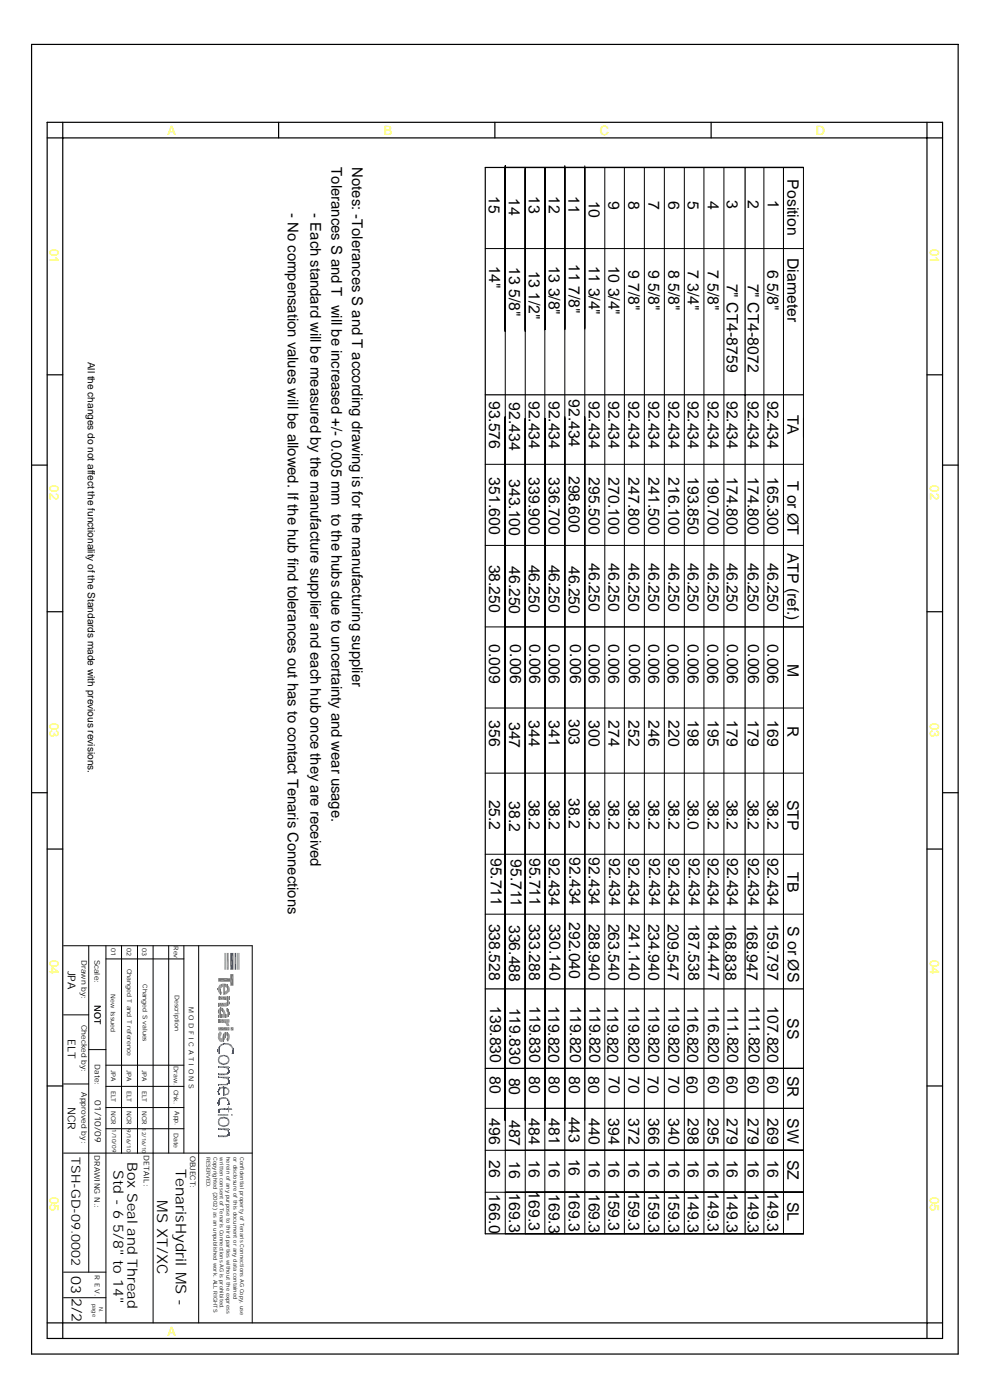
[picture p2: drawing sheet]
<svg xmlns="http://www.w3.org/2000/svg" width="210mm" height="297mm" viewBox="0 0 210 297" stroke-linecap="round" stroke-linejoin="round" font-family="sans-serif">
<g fill="none" stroke="#000" stroke-width=".25">
<path d="M6.7 9.4h196.2v277.5h-196.2zM10 25.9h189.6v257.7h-189.6zM13.3 25.9v3.3h-3.3M13.3 29.2h183v251.1h-183zM59 25.9v3.3M104.8 25.9v3.3M150.6 25.9v3.3M157.8 35.5v226M170.2 35.5h-67.4v226h67.4M196.3 25.9v3.3h3.3M10 79.4h3.3M196.3 79.4h3.3"/>
<path d="M6.7 98.6h3.3M102.8 83.7h67.4M199.6 98.6h3.3M10 129.6h3.3M196.3 129.6h3.3M6.7 168h3.3M10 179.9h3.3M196.3 179.9h3.3M199.6 168h3.3M102.8 209.6h67.4M10 230.1h3.3M102.8 226.4h67.4"/>
<path d="M196.3 230.1h3.3M107 243.8h63.2M107 252.7h63.2M10 280.3h3.3v3.3M199.6 280.3h-3.3v3.3"/>
</g>
<g fill="none" stroke="#000" stroke-width=".21">
<path d="M107 35.2v35M111.3 35.5v226h58.9v-226h-63.2v226M119.6 35.5v226M119.6 35.2v34.7M123.9 35.2v226.3M128.1 35.5v226M132.2 35.5v226M136.5 35.5v226M140.7 35.5v226M144.9 35.5v226M149.1 35.5v226M153.3 35.5v226"/>
<path d="M161.8 35.5v226M102.8 52.7h67.4M115.4 69.9v-34.4v226M165.9 69.9v-34.4v226M102.8 98.4h67.4M107 88.3v149.1M115.4 88.7v148.7M119.6 88.3v149.1M165.9 88.7v137.6M102.8 115.6h67.4M102.8 132.9h67.4M102.8 150h67.4"/>
<path d="M102.8 163.8h67.4M102.8 193.7h67.4M102.8 181h67.4M18.8 200.4v69.2M22.4 200.4v79.9M25.7 200.4v44M29.1 200.4v44M32.4 200.4v44M35.7 200.4v44M38.9 200.4v44M42.1 200.4v79.9M53.4 200.4v79.9"/>
<path d="M102.8 234.9h67.4M107 226.4h63.2M102.8 243.8h67.4M102.8 252.7h67.4"/>
</g>
<g fill="#767676">
<path d="M48.5 217.2l.1 .2z"/>
<path d="M48.5 216v.7z"/>
<path d="M48.6 216.1l-.1 .6z"/>
<path d="M48.3 216.8l.2 .4-.2 .2z"/>
<path d="M48.5 217.2v.2h-.2z"/>
<path d="M48.3 216h.2l-.2 .8z"/>
<path d="M48.5 216v.7l-.2 .1z"/>
<path d="M48.2 216h.1l-.1 1.4z"/>
<path d="M48.3 216v1.4h-.1z"/>
<path d="M48.1 216v1.4z"/>
<path d="M48.2 216l-.1 1.4z"/>
<path d="M48 216v1.4z"/>
<path d="M47.9 216v1.2z"/>
<path d="M47.8 216v.9z"/>
<path d="M47.6 216h.2l-.2 .8z"/>
<path d="M47.8 216v.9l-.2-.1z"/>
<path d="M47.4 216h.2l-.2 .8z"/>
<path d="M47.6 216v.8h-.2z"/>
<path d="M46.9 216h.5l-.5 .8z"/>
<path d="M47.4 216v.8h-.5z"/>
<path d="M46.4 216h.5l-.5 .8z"/>
<path d="M46.9 216v.8h-.5z"/>
<path d="M46.4 216v.8z"/>
<path d="M46.2 216h.2l-.2 .8z"/>
<path d="M46.4 216v.8h-.2z"/>
<path d="M46.2 216v.8z"/>
</g>
<path d="M13.5 200.4h39.9M13.5 215.1h5.3" fill="none" stroke="#000" stroke-width=".21"/>
<path d="M49.9 201.9v3.6" fill="none" stroke="#0037dd" stroke-width=".34"/>
<path d="M50.6 201.9v3.6" fill="none" stroke="#dd00a5" stroke-width=".21"/>
<path d="M50.4 201.9v3.6" fill="none" stroke="#00b85c" stroke-width=".21"/>
<g fill="#00b85c">
<path d="M48.8 201.9h.6l-.6 3.6z"/>
<path d="M49.4 201.9v3.6h-.6z"/>
</g>
<path d="M47.8 201.9v3.6" fill="none" stroke="#0037dd" stroke-width=".21"/>
<path d="M47.5 201.9v3.6" fill="none" stroke="#00b85c" stroke-width=".21"/>
<path d="M48.3 201.9v3.6" fill="none" stroke="#dd00a5" stroke-width=".34"/>
<path d="M22.4 203.2h16.5" fill="none" stroke="#000" stroke-width=".21"/>
<g fill="#767676">
<path d="M48.6 212.2v.7z"/>
<path d="M48.6 211.2v.7z"/>
<path d="M48.5 212.1v.9z"/>
<path d="M48.6 212.2l-.1 .8z"/>
<path d="M48.5 211.2v.7z"/>
<path d="M48.6 211.2l-.1 .7z"/>
<path d="M48.4 211.9v1.2z"/>
<path d="M48.5 212.1l-.1 1z"/>
<path d="M48.4 211.2v.7z"/>
<path d="M48.5 211.2l-.1 .7z"/>
<path d="M48.3 211.9v1.2z"/>
<path d="M48.4 211.9l-.1 1.2z"/>
<path d="M48.3 211.2v.7z"/>
<path d="M48.4 211.2l-.1 .7z"/>
</g>
<path d="M48.2 211.2v2" fill="none" stroke="#767676" stroke-width=".25"/>
<g fill="#767676">
<path d="M48.1 212.3v.9z"/>
<path d="M48.1 211.2v1.1z"/>
<path d="M48.1 212.3l-.1 1z"/>
<path d="M48 211.2v.7z"/>
<path d="M47.9 211.2v.7z"/>
<path d="M48 211.2l-.1 .7z"/>
<path d="M47.8 212.5l.2-.1-.2 .9z"/>
<path d="M48 212.4v.9h-.2z"/>
<path d="M47.7 212.5v.8z"/>
<path d="M47.8 212.5l-.1 .8z"/>
<path d="M47.6 212.5v.8z"/>
<path d="M47.7 212.5l-.1 .8z"/>
<path d="M47.4 212.5h.2l-.2 .8z"/>
<path d="M47.6 212.5v.8h-.2z"/>
<path d="M47.2 211.2h.7l-.7 .7z"/>
<path d="M47.2 211.9l.7-.7v.7z"/>
<path d="M47 212.5h.4l-.4 .8z"/>
<path d="M47.4 212.5v.8h-.4z"/>
<path d="M46.6 212.5h.4l-.4 .8z"/>
<path d="M47 212.5v.8h-.4z"/>
<path d="M46.4 211.2h.8l-.8 .7z"/>
<path d="M46.4 211.9l.8-.7v.7z"/>
<path d="M46.4 211.2v.7z"/>
<path d="M46.2 212.5h.4l-.4 .8z"/>
<path d="M46.6 212.5v.8h-.4z"/>
<path d="M46.2 212.5v.8z"/>
<path d="M46.2 212.6v.6z"/>
<path d="M46.2 212.6v.7z"/>
<path d="M46.2 211.2h.2l-.2 .7z"/>
<path d="M46.4 211.2v.7h-.2z"/>
<path d="M48.6 209.3v.9z"/>
<path d="M48.4 209l.2 .3-.2 .9z"/>
<path d="M48.6 209.3v.9h-.2z"/>
<path d="M48.1 208.6l.3 .4-.3 1.6z"/>
<path d="M48.4 209v1.2l-.3 .4z"/>
<path d="M48.1 208.6v.8z"/>
<path d="M48.1 208.6v1.2z"/>
<path d="M48.1 209.8l-.1 .9z"/>
<path d="M48 208.5v.8z"/>
<path d="M47.8 210.1l.2-.2-.2 .8z"/>
<path d="M48 209.9v.8h-.2z"/>
<path d="M47.7 210.1v.6z"/>
<path d="M47.8 210.1l-.1 .6z"/>
<path d="M47.7 208.5h.3l-.3 .6z"/>
<path d="M48 208.5v.8l-.3-.2z"/>
</g>
<path d="M47.5 208.5v2.3" fill="none" stroke="#767676" stroke-width=".25"/>
<path d="M47.3 208.5v2.3M47.4 208.5v2.3" fill="none" stroke="#767676" stroke-width=".21"/>
<g fill="#767676">
<path d="M47.2 208.5v.6z"/>
<path d="M46.9 210.2l.2 .1-.2 .4z"/>
<path d="M46.8 208.5h.4l-.4 .9z"/>
<path d="M47.2 208.5v.6l-.4 .3z"/>
<path d="M46.8 210.1v.7z"/>
<path d="M46.9 210.2l-.1 .6z"/>
<path d="M46.7 210v.7z"/>
<path d="M46.7 209.6v1.1z"/>
<path d="M46.7 209.5v1.2z"/>
<path d="M46.7 208.6l.1-.1-.1 1z"/>
<path d="M46.8 208.5l-.1 1z"/>
<path d="M46.5 208.7l.2-.1-.2 2z"/>
</g>
<path d="M46.6 208.6v2.1" fill="none" stroke="#767676" stroke-width=".25"/>
<g fill="#767676">
<path d="M46.5 208.7l-.1 1.7z"/>
<path d="M46.5 208.7v1.9z"/>
<path d="M46.4 208.9l-.2 1.3v-1z"/>
<path d="M46.4 208.9v1.5l-.2-.2z"/>
<path d="M46.1 209.4v.5z"/>
<path d="M46.2 209.2l-.1 .7z"/>
<path d="M46.2 209.2v1z"/>
<path d="M48.8 206.4h.6l-.6 2.5z"/>
<path d="M49.4 206.4v2.5h-.6z"/>
<path d="M46.2 207.3h2.6l-2.6 .7z"/>
<path d="M46.2 208l2.6-.7v.7z"/>
<path d="M48.6 214.5v.5z"/>
<path d="M48.3 213.8l.3 .7-.3 .9z"/>
<path d="M48.6 214.5v.5l-.3 .4z"/>
<path d="M48.3 213.8v1.7z"/>
<path d="M48.2 213.7l.1 .1-.1 1.8z"/>
<path d="M48.3 213.8v1.7l-.1 .1z"/>
<path d="M48.2 214.6l-.1 1z"/>
<path d="M48.1 213.7v.8z"/>
<path d="M48.2 213.7v.9z"/>
<path d="M48.1 213.7v.7z"/>
<path d="M48 214.9v.8z"/>
<path d="M48.1 214.9l-.1 .8z"/>
<path d="M47.9 215l.1-.1-.1 .8z"/>
<path d="M48 214.9l-.1 .8z"/>
<path d="M47.9 213.6l.2 .1-.2 .6z"/>
<path d="M48.1 213.7v.7l-.2-.1z"/>
<path d="M47.8 215h.1l-.1 .7z"/>
<path d="M47.9 215v.7h-.1z"/>
<path d="M47.8 215v.7z"/>
<path d="M47.8 214.9v.8z"/>
<path d="M47.8 214.6v1.1z"/>
<path d="M47.6 214.2l.2 .4-.2 1.1z"/>
<path d="M47.8 214.6v1.1h-.2z"/>
<path d="M47.3 213.8l.3 .4-.3 1.5z"/>
<path d="M47.6 214.2v1.5h-.3z"/>
<path d="M47.2 214.9l.1 .1-.1 .7z"/>
<path d="M47.3 215v.7h-.1z"/>
<path d="M47.2 213.6l.1 .2-.1 .7z"/>
<path d="M47.3 213.8v1.2l-.1-.5z"/>
<path d="M47.2 213.6v.8z"/>
<path d="M47.2 213.6v.9z"/>
<path d="M47 213.5l.2 .1-.2 .6z"/>
<path d="M47.2 213.6v.8l-.2-.2z"/>
<path d="M46.9 214.9h.3l-.3 .8z"/>
<path d="M47.2 214.9v.8h-.3z"/>
<path d="M46.9 214.9v.8z"/>
<path d="M46.7 213.5h.3l-.3 .8z"/>
<path d="M47 213.5v.7l-.3 .1z"/>
<path d="M46.7 214.6l.2 .3-.2 .8z"/>
<path d="M46.9 214.9v.8h-.2z"/>
<path d="M46.7 213.5v1.1z"/>
<path d="M46.7 214.6v1.1z"/>
</g>
<path d="M46.5 213.6v2.1M46.7 213.5v2.2" fill="none" stroke="#767676" stroke-width=".21"/>
<g fill="#767676">
<path d="M46.4 213.7v2z"/>
<path d="M46.5 213.7l-.1 2z"/>
<path d="M46.3 215.1v.6z"/>
<path d="M46.4 215.1l-.1 .6z"/>
<path d="M46.3 213.8l.1-.1-.1 1.1z"/>
<path d="M46.4 213.7v1.4z"/>
<path d="M46.3 213.8l-.1 .9z"/>
<path d="M46.3 213.8v1z"/>
<path d="M46.2 215.1v.6z"/>
<path d="M46.3 215.1l-.1 .6z"/>
<path d="M46.2 214.1v.5z"/>
<path d="M46.2 214v.6z"/>
<path d="M46.2 214v.7z"/>
</g>
<path d="M13.5 229.7h5.3M18.8 222.4h3.6" fill="none" stroke="#000" stroke-width=".21"/>
<g fill="#0037dd">
<path d="M48.5 228.9v.5z"/>
<path d="M48.5 228.9v.6z"/>
<path d="M48.5 228.3v.1z"/>
<path d="M48.5 228.2v.2z"/>
<path d="M48.3 228.6l.2 .3-.2 .8z"/>
<path d="M48.5 228.9v.6l-.2 .2z"/>
<path d="M48.3 228.6v1.1z"/>
<path d="M48.3 229v.8z"/>
<path d="M48.3 228.5v.5z"/>
<path d="M48.3 228.6v.4z"/>
<path d="M48.3 228.2h.2l-.2 .2z"/>
<path d="M48.5 228.2v.2h-.2z"/>
<path d="M48.3 229.5v.4z"/>
<path d="M48.2 229.5v.5z"/>
<path d="M48.3 229.5l-.1 .5z"/>
<path d="M48.2 228.4v.3z"/>
<path d="M48.2 228.2v.2z"/>
<path d="M48.3 228.2l-.1 .2z"/>
<path d="M48.1 228.2v.4z"/>
<path d="M48.2 228.2v.5z"/>
<path d="M48 228.2v.4z"/>
<path d="M48.1 228.2l-.1 .4z"/>
<path d="M47.8 229.7l.4-.2-.4 .5z"/>
<path d="M48.2 229.5v.5h-.4z"/>
<path d="M47.8 228.2h.2l-.2 .3z"/>
<path d="M48 228.2v.4l-.2-.1z"/>
<path d="M47.7 229.7h.1l-.1 .3z"/>
<path d="M47.8 229.7v.3h-.1z"/>
<path d="M47.4 229.7h.3l-.3 .3z"/>
<path d="M47.7 229.7v.3h-.3z"/>
<path d="M47.2 228.2h.6l-.6 .3z"/>
<path d="M47.2 228.5l.6-.3v.3z"/>
<path d="M47.1 228.2h.1l-.1 .2z"/>
<path d="M47.2 228.2v.3l-.1-.1z"/>
<path d="M46.8 229.7h.6l-.6 .3z"/>
<path d="M46.8 230l.6-.3v.3z"/>
<path d="M46.6 229.7h.2l-.2 .3z"/>
<path d="M46.8 229.7v.3h-.2z"/>
<path d="M46.4 229.7h.2l-.2 .3z"/>
<path d="M46.6 229.7v.3h-.2z"/>
<path d="M46.3 228.2h.8l-.8 .2z"/>
<path d="M46.3 228.4l.8-.2v.2z"/>
<path d="M46.3 228.2v.2z"/>
<path d="M46.2 228.3v.1z"/>
<path d="M46.2 229.7h.2l-.2 .3z"/>
<path d="M46.4 229.7v.3h-.2z"/>
<path d="M46.2 228.3l.1-.1-.1 .2z"/>
<path d="M46.3 228.2l-.1 .2z"/>
<path d="M46.2 229.7v.3z"/>
</g>
<path d="M22.4 225.7h16.5" fill="none" stroke="#000" stroke-width=".21"/>
<g fill="#0037dd">
<path d="M48.5 224.1v1z"/>
<path d="M48.3 224l.2 .1-.2 1.2z"/>
<path d="M48.5 224.1v1l-.2 .2z"/>
<path d="M48.3 224.6v.8z"/>
<path d="M48.3 223.8v.6z"/>
<path d="M48.3 224v.6z"/>
<path d="M48.3 224.9l-.2 .6z"/>
<path d="M48.3 224.9v.5l-.2 .1z"/>
<path d="M48.1 223.7l.2 .1-.2 .2z"/>
<path d="M48.3 223.8v.6l-.2-.4z"/>
<path d="M47.4 225.4l.7-.3-.7 .6z"/>
<path d="M47.4 225.7l.7-.6v.4z"/>
<path d="M47.4 223.5l.7 .2-.7 .1z"/>
<path d="M47.4 223.8l.7-.1v.3z"/>
<path d="M46.7 225.1l.7 .3-.7 .1z"/>
<path d="M46.7 225.5l.7-.1v.3z"/>
<path d="M46.7 223.7l.7-.2-.7 .5z"/>
<path d="M46.7 224l.7-.5v.3z"/>
<path d="M46.5 224.9l.2 .2-.2 .3z"/>
<path d="M46.7 225.1v.4l-.2-.1z"/>
<path d="M46.5 223.8l.2-.1-.2 .7z"/>
<path d="M46.7 223.7l-.2 .7z"/>
<path d="M46.4 224.6v.7z"/>
<path d="M46.5 224.9v.5z"/>
<path d="M46.5 223.8l-.1 .8z"/>
<path d="M46.2 224.1v1z"/>
<path d="M46.4 224l-.2 1.1v-1z"/>
<path d="M46.4 224v1.3l-.2-.2z"/>
</g>
<g fill="#767676">
<path d="M48.6 219.2v.9z"/>
<path d="M48.5 219.1v1.3z"/>
<path d="M48.6 219.2l-.1 1.2z"/>
<path d="M48.3 218.9l.2 .2-.2 1.6z"/>
<path d="M48.5 219.1v1.3l-.2 .3z"/>
<path d="M48.3 218.9v1.8z"/>
<path d="M48.1 218.8l.2 .1-.2 1.7z"/>
<path d="M48.3 218.9v1.8l-.2-.1z"/>
<path d="M48.1 220v.5z"/>
<path d="M48.1 220v.6z"/>
<path d="M48.1 218.8v.8z"/>
<path d="M48.1 218.8v1.2z"/>
<path d="M48 220.1v.3z"/>
<path d="M48.1 220.1v.4z"/>
<path d="M48 218.8v.6z"/>
<path d="M47.9 218.7v.7z"/>
<path d="M48 218.8l-.1 .6z"/>
<path d="M47.8 218.7v.9z"/>
<path d="M47.9 218.7l-.1 .9z"/>
<path d="M47.8 218.7v1.1z"/>
<path d="M47.7 218.7v1.4z"/>
<path d="M47.8 218.7l-.1 1.4z"/>
<path d="M47.6 218.8l.1-.1-.1 1.6z"/>
<path d="M47.7 218.7l-.1 1.6z"/>
<path d="M47.6 218.8l-.4 1.9v-1.6z"/>
<path d="M47.6 218.8v1.5l-.4 .4z"/>
<path d="M47.2 219.1v1.6z"/>
<path d="M47.2 219.6l-.1 1.1z"/>
<path d="M46.9 218.9v.2z"/>
<path d="M46.9 220.1l.2-.2-.2 .9z"/>
<path d="M47.1 219.9v.8l-.2 .1z"/>
<path d="M46.8 220.1v.7z"/>
<path d="M46.9 220.1l-.1 .7z"/>
<path d="M46.8 218.7v.8z"/>
<path d="M46.9 218.9l-.1 .6z"/>
<path d="M46.7 220v.7z"/>
<path d="M46.7 218.7v.9z"/>
<path d="M46.8 218.7l-.1 .9z"/>
<path d="M46.7 219.7v1z"/>
<path d="M46.7 218.6v1.1z"/>
<path d="M46.7 218.7v1z"/>
</g>
<path d="M46.5 218.5v2.2M46.6 218.5v2.2" fill="none" stroke="#767676" stroke-width=".21"/>
<g fill="#767676">
<path d="M46.2 219v1.1z"/>
<path d="M46.5 218.7l-.3 1.4v-1.1z"/>
<path d="M46.5 218.7v2l-.3-.6z"/>
<path d="M48.9 217.7h.5l-.5 .7z"/>
<path d="M49.4 217.7v.7h-.5z"/>
<path d="M48.2 217.7h.4l-.4 .7z"/>
<path d="M48.6 217.7v.7h-.4z"/>
<path d="M47.4 217.7h.8l-.8 .7z"/>
<path d="M47.4 218.4l.8-.7v.7z"/>
<path d="M46.6 217.7h.8l-.8 .7z"/>
<path d="M46.6 218.4l.8-.7v.7z"/>
<path d="M46.2 217.7h.4l-.4 .7z"/>
<path d="M46.6 217.7v.7h-.4z"/>
</g>
<g fill="#0037dd">
<path d="M49.4 222.5v.2z"/>
<path d="M49.4 222.1v1.1z"/>
<path d="M49.4 222.5v.7z"/>
<path d="M49.3 221.8l.1 .3-.1 1.3z"/>
<path d="M49.4 222.1v1.1l-.1 .2z"/>
<path d="M49.2 221.8v1.6z"/>
<path d="M49.3 221.8l-.1 1.6z"/>
<path d="M49.2 222.7v.7z"/>
<path d="M49.1 223.2l-.1 .2z"/>
<path d="M49.2 222.9l-.1 .5z"/>
<path d="M49.1 221.6v.5z"/>
<path d="M49.2 221.8v.9z"/>
<path d="M49 221.4v.5z"/>
<path d="M48.7 221.2l.3 .2-.3 .2z"/>
<path d="M48.7 221.6l.3-.2v.5z"/>
<path d="M48.3 221.1l.4 .1-.4 .2z"/>
<path d="M48.3 221.4l.4-.2v.4z"/>
<path d="M48.1 221.1h.2l-.2 .2z"/>
<path d="M48.3 221.1v.3l-.2-.1z"/>
<path d="M47.4 221l.7 .1-.7 .2z"/>
<path d="M47.4 221.3l.7-.2v.2z"/>
<path d="M47.4 221v.3z"/>
<path d="M46.8 221.3l.6-.2-.6 .6z"/>
<path d="M47.4 221.1v.2l-.6 .4z"/>
<path d="M46.7 221.3v.5z"/>
<path d="M46.8 221.3l-.1 .5z"/>
<path d="M46.5 223.2l.1 .2z"/>
<path d="M46.7 221.3l-.2 .9v-.5z"/>
<path d="M46.7 221.3v.5l-.2 .4z"/>
<path d="M46.5 223v.4z"/>
<path d="M46.5 223.2v.2z"/>
<path d="M46.4 222.7v.7z"/>
<path d="M46.5 223l-.1 .4z"/>
<path d="M46.5 221.7l-.1 .8z"/>
<path d="M46.4 221.8v.9z"/>
<path d="M46.4 221.8l-.1 1.6z"/>
<path d="M46.2 221.9v1.4z"/>
<path d="M46.3 221.9v1.5z"/>
<path d="M46.2 221.9l-.1 1z"/>
<path d="M46.1 222.3v.6z"/>
<path d="M48.5 226.8v.4z"/>
<path d="M48.5 226.7v.6z"/>
<path d="M48.5 226.8v.5z"/>
<path d="M48.5 226.1v.1z"/>
<path d="M48.5 226v.2z"/>
<path d="M48.3 226.4l.2 .3-.2 .8z"/>
<path d="M48.5 226.7v.6l-.2 .2z"/>
<path d="M48.3 226.4v1.1z"/>
<path d="M48.3 226.8v.8z"/>
<path d="M48.3 226.3v.5z"/>
<path d="M48.3 226.4v.4z"/>
<path d="M48.3 226h.2l-.2 .2z"/>
<path d="M48.5 226v.2h-.2z"/>
<path d="M48.3 227.3v.4z"/>
<path d="M48.2 227.3v.5z"/>
<path d="M48.3 227.3l-.1 .5z"/>
<path d="M48.2 226.2v.3z"/>
<path d="M48.2 226v.2z"/>
<path d="M48.3 226l-.1 .2z"/>
<path d="M48.1 226v.4z"/>
<path d="M48.2 226v.5z"/>
<path d="M48 226v.4z"/>
<path d="M48.1 226l-.1 .4z"/>
<path d="M47.8 227.5l.4-.2-.4 .5z"/>
<path d="M48.2 227.3v.5h-.4z"/>
<path d="M47.8 226h.2l-.2 .3z"/>
<path d="M48 226v.4l-.2-.1z"/>
<path d="M47.7 227.5h.1l-.1 .4z"/>
<path d="M47.8 227.5v.3l-.1 .1z"/>
<path d="M47.4 227.5h.3l-.3 .4z"/>
<path d="M47.7 227.5v.4h-.3z"/>
<path d="M47.2 226h.6l-.6 .3z"/>
<path d="M47.2 226.3l.6-.3v.3z"/>
<path d="M47.1 226h.1l-.1 .2z"/>
<path d="M47.2 226v.3l-.1-.1z"/>
<path d="M46.8 227.5h.6l-.6 .4z"/>
<path d="M46.8 227.9l.6-.4v.4z"/>
<path d="M46.6 227.5h.2l-.2 .4z"/>
<path d="M46.8 227.5v.4h-.2z"/>
<path d="M46.4 227.5h.2l-.2 .4z"/>
<path d="M46.6 227.5v.4h-.2z"/>
<path d="M46.3 226h.8l-.8 .2z"/>
<path d="M46.3 226.2l.8-.2v.2z"/>
<path d="M46.3 226v.2z"/>
<path d="M46.2 226.1v.1z"/>
<path d="M46.2 227.5h.2l-.2 .4z"/>
<path d="M46.4 227.5v.4h-.2z"/>
<path d="M46.2 226.1l.1-.1-.1 .2z"/>
<path d="M46.3 226l-.1 .2z"/>
<path d="M46.2 227.5v.4z"/>
</g>
<path d="M22.4 239.2h16.5M22.4 234.7h16.5M22.4 230.2h16.5" fill="none" stroke="#000" stroke-width=".21"/>
<g fill="#0037dd">
<path d="M48.5 237.3v1z"/>
<path d="M48.3 237.1l.2 .2-.2 1.1z"/>
<path d="M48.5 237.3v1l-.2 .1z"/>
<path d="M48.3 237.8v.8z"/>
<path d="M48.3 236.9v.6z"/>
<path d="M48.3 237.1v.7z"/>
<path d="M48.3 238l-.2 .6z"/>
<path d="M48.3 238v.6h-.2z"/>
<path d="M48.1 236.8l.2 .1-.2 .3z"/>
<path d="M48.3 236.9v.6l-.2-.3z"/>
<path d="M47.4 238.5l.7-.1-.7 .5z"/>
<path d="M47.4 238.9l.7-.5v.2z"/>
<path d="M47.4 236.7l.7 .1-.7 .2z"/>
<path d="M47.4 237l.7-.2v.4z"/>
<path d="M46.7 238.4l.7 .1-.7 .1z"/>
<path d="M46.7 238.6l.7-.1v.4z"/>
<path d="M46.7 236.8l.7-.1-.7 .5z"/>
<path d="M46.7 237.2l.7-.5v.3z"/>
<path d="M46.5 238l.2 .4-.2 .2z"/>
<path d="M46.7 238.4v.2h-.2z"/>
<path d="M46.5 236.9l.2-.1-.2 .7z"/>
<path d="M46.7 236.8l-.2 .7z"/>
<path d="M46.4 237.8v.6z"/>
<path d="M46.5 238v.6z"/>
<path d="M46.5 236.9l-.1 .9z"/>
<path d="M46.2 237.3v1z"/>
<path d="M46.4 237.1l-.2 1.2v-1z"/>
<path d="M46.4 237.1v1.3l-.2-.1z"/>
<path d="M48.6 233.3v.7z"/>
<path d="M48.5 233.3v.8z"/>
<path d="M48.6 233.3l-.1 .8z"/>
<path d="M48.3 232.9l.2 .4-.2 .8z"/>
<path d="M48.5 233.3v.8h-.2z"/>
<path d="M48.3 233.7v.5z"/>
<path d="M48.3 232.8v.5z"/>
<path d="M48.3 232.9v.8z"/>
<path d="M48.3 233.9v.3z"/>
<path d="M48 232.7l.3 .1-.3 .1z"/>
<path d="M48 232.9l.3-.1v.5z"/>
<path d="M47.8 232.5l.2 .2-.2 .1z"/>
<path d="M47.8 232.8l.2-.1v.2z"/>
<path d="M47.6 232.5h.2l-.2 .3z"/>
<path d="M47.8 232.5v.3h-.2z"/>
<path d="M47.2 232.5h.4l-.4 .3z"/>
<path d="M47.2 232.8l.4-.3v.3z"/>
<path d="M47.1 232.5v.3z"/>
<path d="M47.2 232.5l-.1 .3z"/>
<path d="M46.7 232.7l.4-.2-.4 .5z"/>
<path d="M47.1 232.5v.3l-.4 .2z"/>
<path d="M46.6 232.7v.4z"/>
<path d="M46.7 232.7l-.1 .4z"/>
<path d="M46.5 234v.2z"/>
<path d="M46.4 232.8l.2-.1-.2 .7z"/>
<path d="M46.6 232.7l-.2 .7z"/>
<path d="M46.4 233.8v.4z"/>
<path d="M46.5 234l-.1 .2z"/>
<path d="M46.4 232.8v.7z"/>
<path d="M46.4 233.7v.5z"/>
<path d="M46.4 232.9v.8z"/>
<path d="M46.2 233.1l.2-.2-.2 1.3z"/>
<path d="M46.4 232.9v1.3h-.2z"/>
<path d="M46.2 233.1v1.1z"/>
<path d="M46.1 233.6v.3z"/>
<path d="M46.2 233.2l-.1 .7z"/>
<path d="M46.2 233.2v1z"/>
<path d="M48.5 231v.7z"/>
<path d="M48.4 230.7v1z"/>
<path d="M48.5 231l-.1 .7z"/>
<path d="M48.3 230.6v1.3z"/>
<path d="M48.4 230.7l-.1 1.2z"/>
<path d="M48.3 230.6v.4z"/>
<path d="M48.3 230.6v.8z"/>
<path d="M48.3 231.4v.6z"/>
<path d="M48.1 231.7l.2-.1-.2 .4z"/>
<path d="M48.3 231.6v.4h-.2z"/>
<path d="M48.1 230.5l.2 .1-.2 .2z"/>
<path d="M48.1 230.8l.2-.2v.4z"/>
<path d="M48 230.4v.3z"/>
<path d="M48.1 230.5v.3z"/>
<path d="M47.7 231.9l.4-.2-.4 .5z"/>
<path d="M48.1 231.7v.3l-.4 .2z"/>
<path d="M47.6 230.3l.4 .1-.4 .2z"/>
<path d="M47.6 230.6l.4-.2v.3z"/>
<path d="M47.6 231.9v.3z"/>
<path d="M47.7 231.9l-.1 .3z"/>
<path d="M47.6 230.3v.3z"/>
<path d="M47.4 230.3h.2l-.2 2z"/>
<path d="M47.6 230.3v1.9l-.2 .1z"/>
<path d="M47.3 230.3v2z"/>
<path d="M47.4 230.3l-.1 2z"/>
<path d="M47.3 230.3v1.8z"/>
<path d="M47.2 230.3v.3z"/>
<path d="M47.3 230.3v.5z"/>
<path d="M47 230.3h.2l-.2 .3z"/>
<path d="M47.2 230.3v.3h-.2z"/>
<path d="M47 230.3l-.1 .3z"/>
<path d="M46.6 230.5l.3-.1-.3 .5z"/>
<path d="M46.9 230.4v.2l-.3 .3z"/>
<path d="M46.6 230.5v.5z"/>
<path d="M46.4 231.7l.2 .3h-.2z"/>
<path d="M46.4 232h.2z"/>
<path d="M46.4 231.2v.8z"/>
<path d="M46.4 231.7v.3z"/>
<path d="M46.4 230.6l.2-.1-.2 .7z"/>
<path d="M46.6 230.5v.5l-.2 .2z"/>
<path d="M46.2 230.8l.2-.2-.2 1.4z"/>
<path d="M46.4 230.6v1.4h-.2z"/>
<path d="M46.2 230.8v1.1z"/>
<path d="M46.2 230.8v1.2z"/>
<path d="M46.1 231.3v.3z"/>
<path d="M46.2 230.9l-.1 .7z"/>
<path d="M46.2 230.9v1z"/>
<path d="M49.1 234.9l.1 .3z"/>
<path d="M48.5 234.9h.6l-.6 .3z"/>
<path d="M48.5 235.2l.6-.3v.3z"/>
<path d="M48.3 234.5h.2l-.2 1.2z"/>
<path d="M48.5 234.5v1.2h-.2z"/>
<path d="M48.1 234.9h.2l-.2 .3z"/>
<path d="M48.3 234.9v.3h-.2z"/>
<path d="M48.1 234.9v.3z"/>
<path d="M47.6 234.9h.5l-.5 .3z"/>
<path d="M47.6 235.2l.5-.3v.3z"/>
<path d="M47.6 234.9v.3z"/>
<path d="M47.2 234.9h.4l-.4 .3z"/>
<path d="M47.2 235.2l.4-.3v.3z"/>
<path d="M47 234.9h.2l-.2 .3z"/>
<path d="M47.2 234.9v.3h-.2z"/>
<path d="M46.9 234.9v.3z"/>
<path d="M47 234.9l-.1 .3z"/>
<path d="M46.8 234.9v.3z"/>
<path d="M46.9 234.9l-.1 .3z"/>
<path d="M46.5 235l.3-.1-.3 .3z"/>
<path d="M46.5 235.2l.3-.3v.3z"/>
<path d="M46.4 235.5l.1 .2z"/>
<path d="M46.5 235v.4z"/>
<path d="M46.4 235v.5z"/>
<path d="M46.5 235l-.1 .5z"/>
<path d="M46.4 235v.7z"/>
<path d="M46.4 235l-.2 .8v-.7z"/>
<path d="M46.4 235v.7l-.2 .1z"/>
<path d="M46.2 235.1v.7z"/>
<path d="M48.5 239.9v.5z"/>
<path d="M48.5 239.9v.7z"/>
<path d="M48.5 239.2v.2z"/>
<path d="M48.5 239.1v.3z"/>
<path d="M48.3 239.5l.2 .4-.2 .8z"/>
<path d="M48.5 239.9v.7l-.2 .1z"/>
<path d="M48.3 239.5v1.2z"/>
<path d="M48.3 240v.8z"/>
<path d="M48.3 239.5v.4z"/>
<path d="M48.3 239.5v.5z"/>
<path d="M48.3 239.1h.2l-.2 .3z"/>
<path d="M48.5 239.1v.3h-.2z"/>
<path d="M48.3 240.4v.4z"/>
<path d="M48.3 240.5l-.1 .4z"/>
<path d="M48.2 239.4v.2z"/>
<path d="M48.2 239.1v.3z"/>
<path d="M48.3 239.1l-.1 .3z"/>
<path d="M48.1 239.1v.4z"/>
<path d="M48.2 239.1v.5z"/>
<path d="M48 239.1v.4z"/>
<path d="M48.1 239.1l-.1 .4z"/>
<path d="M47.8 240.6h.4l-.4 .4z"/>
<path d="M48.2 240.6v.3l-.4 .1z"/>
<path d="M47.8 239.1h.2l-.2 .4z"/>
<path d="M48 239.1v.4h-.2z"/>
<path d="M47.7 240.6h.1l-.1 .4z"/>
<path d="M47.8 240.6v.4h-.1z"/>
<path d="M47.4 240.6h.3l-.3 .4z"/>
<path d="M47.7 240.6v.4h-.3z"/>
<path d="M47.2 239.1h.6l-.6 .4z"/>
<path d="M47.2 239.5l.6-.4v.4z"/>
<path d="M47.1 239.1h.1l-.1 .4z"/>
<path d="M47.2 239.1v.4h-.1z"/>
<path d="M46.8 240.6h.6l-.6 .4z"/>
<path d="M46.8 241l.6-.4v.4z"/>
<path d="M46.6 240.6h.2l-.2 .4z"/>
<path d="M46.8 240.6v.4h-.2z"/>
<path d="M46.4 240.6h.2l-.2 .4z"/>
<path d="M46.6 240.6v.4h-.2z"/>
<path d="M46.3 239.1h.8l-.8 .4z"/>
<path d="M46.3 239.5l.8-.4v.4z"/>
<path d="M46.3 239.1v.3z"/>
<path d="M46.3 239.1v.4z"/>
<path d="M46.2 240.6h.2l-.2 .4z"/>
<path d="M46.4 240.6v.4h-.2z"/>
<path d="M46.3 239.1l-.1 .3z"/>
<path d="M46.2 240.6v.4z"/>
</g>
<path d="M13.5 244.4h39.9M32.4 244.4v35.9M13.5 269.6h8.9M13.5 275h8.9" fill="none" stroke="#000" stroke-width=".21"/>
<g fill="#0037dd">
<path d="M48.9 236.1h.4l-.4 .3z"/>
<path d="M48.9 236.4l.4-.3v.3z"/>
<path d="M48 236.1h.3l-.3 .3z"/>
<path d="M48 236.4l.3-.3v.3z"/>
<path d="M47.2 236.1h.8l-.8 .3z"/>
<path d="M47.2 236.4l.8-.3v.3z"/>
<path d="M46.5 236.1h.7l-.7 .3z"/>
<path d="M46.5 236.4l.7-.3v.3z"/>
<path d="M46.1 236.1h.4l-.4 .3z"/>
<path d="M46.1 236.4l.4-.3v.3z"/>
</g>
<path d="M25.7 200.4v44M29.1 200.4v44" fill="none" stroke="#000" stroke-width=".21"/>
<g font-size="3.3">
<text x="103.5" y="41.6" transform="rotate(90 103.5 41.6)">15</text>
<text x="107.8" y="41.9" transform="rotate(90 107.8 41.9)">14</text>
<text x="112" y="41.6" transform="rotate(90 112 41.6)">13</text>
<text x="116.2" y="41.6" transform="rotate(90 116.2 41.6)">12</text>
<text x="120.4" y="41.6" transform="rotate(90 120.4 41.6)">11</text>
<text x="166.8" y="38" transform="rotate(90 166.8 38)">Position</text>
<text x="124.7" y="42.5" transform="rotate(90 124.7 42.5)">10</text>
<text x="128.9" y="42.5" transform="rotate(90 128.9 42.5)">9</text>
<text x="133.1" y="42.5" transform="rotate(90 133.1 42.5)">8</text>
<text x="137.3" y="42.5" transform="rotate(90 137.3 42.5)">7</text>
<text x="141.6" y="42.5" transform="rotate(90 141.6 42.5)">6</text>
<text x="145.7" y="42.5" transform="rotate(90 145.7 42.5)">5</text>
<text x="149.9" y="42.5" transform="rotate(90 149.9 42.5)">4</text>
<text x="153.9" y="42.3" transform="rotate(90 153.9 42.3)">3</text>
<text x="158.4" y="42.3" transform="rotate(90 158.4 42.3)">2</text>
<text x="162.6" y="42.3" transform="rotate(90 162.6 42.3)">1</text>
<text x="103.6" y="56.3" transform="rotate(90 103.6 56.3)">14&quot;</text>
<text x="107.9" y="56.7" transform="rotate(90 107.9 56.7)">13 5/8&quot;</text>
<text x="112" y="57.3" transform="rotate(90 112 57.3)">13 1/2&quot;</text>
<text x="116.2" y="56.3" transform="rotate(90 116.2 56.3)">13 3/8&quot;</text>
<text x="120.5" y="56" transform="rotate(90 120.5 56)">11 7/8&quot;</text>
<text x="124.7" y="56.3" transform="rotate(90 124.7 56.3)">11 3/4&quot;</text>
<text x="128.9" y="56.3" transform="rotate(90 128.9 56.3)">10 3/4&quot;</text>
<text x="133.1" y="57.2" transform="rotate(90 133.1 57.2)">9 7/8&quot;</text>
<text x="137.3" y="57.2" transform="rotate(90 137.3 57.2)">9 5/8&quot;</text>
<text x="141.6" y="57.2" transform="rotate(90 141.6 57.2)">8 5/8&quot;</text>
<text x="145.7" y="57.2" transform="rotate(90 145.7 57.2)">7 3/4&quot;</text>
<text x="149.9" y="57.2" transform="rotate(90 149.9 57.2)">7 5/8&quot;</text>
<text x="162.6" y="57.2" transform="rotate(90 162.6 57.2)">6 5/8&quot;</text>
<text x="166.8" y="54.7" transform="rotate(90 166.8 54.7)">Diameter</text>
<text x="153.9" y="60.1" transform="rotate(90 153.9 60.1)">7&quot; CT4-8759</text>
<text x="158.4" y="60.1" transform="rotate(90 158.4 60.1)">7&quot; CT4-8072</text>
<text x="103.6" y="84.9" transform="rotate(90 103.6 84.9)">93.576</text>
<text x="107.9" y="85.3" transform="rotate(90 107.9 85.3)">92.434</text>
<text x="112" y="84.9" transform="rotate(90 112 84.9)">92.434</text>
<text x="116.2" y="84.9" transform="rotate(90 116.2 84.9)">92.434</text>
<text x="120.5" y="84.6" transform="rotate(90 120.5 84.6)">92.434</text>
<text x="124.7" y="84.9" transform="rotate(90 124.7 84.9)">92.434</text>
<text x="128.9" y="84.9" transform="rotate(90 128.9 84.9)">92.434</text>
<text x="133.1" y="84.9" transform="rotate(90 133.1 84.9)">92.434</text>
<text x="137.3" y="84.9" transform="rotate(90 137.3 84.9)">92.434</text>
<text x="141.6" y="84.9" transform="rotate(90 141.6 84.9)">92.434</text>
<text x="145.7" y="84.9" transform="rotate(90 145.7 84.9)">92.434</text>
<text x="149.9" y="84.9" transform="rotate(90 149.9 84.9)">92.434</text>
<text x="153.9" y="84.9" transform="rotate(90 153.9 84.9)">92.434</text>
<text x="158.4" y="84.9" transform="rotate(90 158.4 84.9)">92.434</text>
<text x="162.6" y="84.9" transform="rotate(90 162.6 84.9)">92.434</text>
<text x="166.8" y="87.9" transform="rotate(90 166.8 87.9)">TA</text>
<text x="103.6" y="101.2" transform="rotate(90 103.6 101.2)">351.600</text>
<text x="107.9" y="101.5" transform="rotate(90 107.9 101.5)">343.100</text>
<text x="112" y="101.2" transform="rotate(90 112 101.2)">339.900</text>
<text x="116.2" y="101.2" transform="rotate(90 116.2 101.2)">336.700</text>
<text x="120.5" y="100.9" transform="rotate(90 120.5 100.9)">298.600</text>
<text x="124.7" y="101.2" transform="rotate(90 124.7 101.2)">295.500</text>
<text x="128.9" y="101.2" transform="rotate(90 128.9 101.2)">270.100</text>
<text x="133.1" y="101.2" transform="rotate(90 133.1 101.2)">247.800</text>
<text x="137.3" y="101.2" transform="rotate(90 137.3 101.2)">241.500</text>
<text x="141.6" y="101.2" transform="rotate(90 141.6 101.2)">216.100</text>
<text x="145.7" y="101.2" transform="rotate(90 145.7 101.2)">193.850</text>
<text x="149.9" y="101.2" transform="rotate(90 149.9 101.2)">190.700</text>
<text x="153.9" y="101.2" transform="rotate(90 153.9 101.2)">174.800</text>
<text x="158.4" y="101.2" transform="rotate(90 158.4 101.2)">174.800</text>
<text x="162.6" y="101.2" transform="rotate(90 162.6 101.2)">165.300</text>
<text x="166.8" y="101.9" transform="rotate(90 166.8 101.9)">T or ØT</text>
<text x="103.6" y="119.6" transform="rotate(90 103.6 119.6)">38.250</text>
<text x="107.9" y="120" transform="rotate(90 107.9 120)">46.250</text>
<text x="112" y="119.6" transform="rotate(90 112 119.6)">46.250</text>
<text x="116.2" y="119.6" transform="rotate(90 116.2 119.6)">46.250</text>
<text x="120.5" y="119.9" transform="rotate(90 120.5 119.9)">46.250</text>
<text x="124.7" y="119.4" transform="rotate(90 124.7 119.4)">46.250</text>
<text x="128.9" y="119.4" transform="rotate(90 128.9 119.4)">46.250</text>
<text x="133.1" y="119.4" transform="rotate(90 133.1 119.4)">46.250</text>
<text x="137.3" y="119.4" transform="rotate(90 137.3 119.4)">46.250</text>
<text x="141.6" y="119.4" transform="rotate(90 141.6 119.4)">46.250</text>
<text x="145.7" y="119.4" transform="rotate(90 145.7 119.4)">46.250</text>
<text x="149.9" y="119.4" transform="rotate(90 149.9 119.4)">46.250</text>
<text x="153.9" y="119.4" transform="rotate(90 153.9 119.4)">46.250</text>
<text x="158.4" y="119.4" transform="rotate(90 158.4 119.4)">46.250</text>
<text x="162.6" y="119.4" transform="rotate(90 162.6 119.4)">46.250</text>
<text x="166.8" y="117.1" transform="rotate(90 166.8 117.1)">ATP (ref.)</text>
<text x="103.6" y="136.5" transform="rotate(90 103.6 136.5)">0.009</text>
<text x="108" y="136.6" transform="rotate(90 108 136.6)">0.006</text>
<text x="112.2" y="136.6" transform="rotate(90 112.2 136.6)">0.006</text>
<text x="116.2" y="136.6" transform="rotate(90 116.2 136.6)">0.006</text>
<text x="120.7" y="136.6" transform="rotate(90 120.7 136.6)">0.006</text>
<text x="124.7" y="136.6" transform="rotate(90 124.7 136.6)">0.006</text>
<text x="128.9" y="136.6" transform="rotate(90 128.9 136.6)">0.006</text>
<text x="133.3" y="136.6" transform="rotate(90 133.3 136.6)">0.006</text>
<text x="137.3" y="136.6" transform="rotate(90 137.3 136.6)">0.006</text>
<text x="141.5" y="136.6" transform="rotate(90 141.5 136.6)">0.006</text>
<text x="145.7" y="136.6" transform="rotate(90 145.7 136.6)">0.006</text>
<text x="149.9" y="136.6" transform="rotate(90 149.9 136.6)">0.006</text>
<text x="154" y="136.6" transform="rotate(90 154 136.6)">0.006</text>
<text x="158.5" y="136.6" transform="rotate(90 158.5 136.6)">0.006</text>
<text x="162.6" y="136.6" transform="rotate(90 162.6 136.6)">0.006</text>
<text x="166.8" y="140.6" transform="rotate(90 166.8 140.6)">M</text>
<text x="103.6" y="152.7" transform="rotate(90 103.6 152.7)">356</text>
<text x="107.9" y="153" transform="rotate(90 107.9 153)">347</text>
<text x="112" y="152.7" transform="rotate(90 112 152.7)">344</text>
<text x="116.2" y="152.7" transform="rotate(90 116.2 152.7)">341</text>
<text x="120.5" y="152.3" transform="rotate(90 120.5 152.3)">303</text>
<text x="124.7" y="152.7" transform="rotate(90 124.7 152.7)">300</text>
<text x="128.9" y="152.7" transform="rotate(90 128.9 152.7)">274</text>
<text x="133.1" y="152.7" transform="rotate(90 133.1 152.7)">252</text>
<text x="137.3" y="152.7" transform="rotate(90 137.3 152.7)">246</text>
<text x="141.6" y="152.7" transform="rotate(90 141.6 152.7)">220</text>
<text x="145.7" y="152.7" transform="rotate(90 145.7 152.7)">198</text>
<text x="149.9" y="152.7" transform="rotate(90 149.9 152.7)">195</text>
<text x="153.9" y="152.7" transform="rotate(90 153.9 152.7)">179</text>
<text x="158.4" y="152.7" transform="rotate(90 158.4 152.7)">179</text>
<text x="162.6" y="152.7" transform="rotate(90 162.6 152.7)">169</text>
<text x="166.8" y="153.9" transform="rotate(90 166.8 153.9)">R</text>
<text x="103.6" y="169.4" transform="rotate(90 103.6 169.4)">25.2</text>
<text x="107.9" y="169.8" transform="rotate(90 107.9 169.8)">38.2</text>
<text x="112" y="169.4" transform="rotate(90 112 169.4)">38.2</text>
<text x="116.2" y="169.4" transform="rotate(90 116.2 169.4)">38.2</text>
<text x="120.5" y="169.1" transform="rotate(90 120.5 169.1)">38.2</text>
<text x="124.7" y="169.4" transform="rotate(90 124.7 169.4)">38.2</text>
<text x="128.9" y="169.4" transform="rotate(90 128.9 169.4)">38.2</text>
<text x="133.1" y="169.4" transform="rotate(90 133.1 169.4)">38.2</text>
<text x="137.3" y="169.4" transform="rotate(90 137.3 169.4)">38.2</text>
<text x="141.6" y="169.4" transform="rotate(90 141.6 169.4)">38.2</text>
<text x="145.7" y="169.4" transform="rotate(90 145.7 169.4)">38.0</text>
<text x="149.9" y="169.4" transform="rotate(90 149.9 169.4)">38.2</text>
<text x="153.9" y="169.4" transform="rotate(90 153.9 169.4)">38.2</text>
<text x="158.4" y="169.4" transform="rotate(90 158.4 169.4)">38.2</text>
<text x="162.6" y="169.4" transform="rotate(90 162.6 169.4)">38.2</text>
<text x="166.8" y="169.4" transform="rotate(90 166.8 169.4)">STP</text>
<text x="104" y="181.8" transform="rotate(90 104 181.8)">95.711</text>
<text x="108.2" y="182" transform="rotate(90 108.2 182)">95.711</text>
<text x="112.2" y="181.8" transform="rotate(90 112.2 181.8)">95.711</text>
<text x="116.2" y="181.8" transform="rotate(90 116.2 181.8)">92.434</text>
<text x="120.6" y="181.6" transform="rotate(90 120.6 181.6)">92.434</text>
<text x="124.7" y="181.6" transform="rotate(90 124.7 181.6)">92.434</text>
<text x="129" y="181.8" transform="rotate(90 129 181.8)">92.434</text>
<text x="133.1" y="181.8" transform="rotate(90 133.1 181.8)">92.434</text>
<text x="137.5" y="181.8" transform="rotate(90 137.5 181.8)">92.434</text>
<text x="141.6" y="181.8" transform="rotate(90 141.6 181.8)">92.434</text>
<text x="145.9" y="181.8" transform="rotate(90 145.9 181.8)">92.434</text>
<text x="149.9" y="181.8" transform="rotate(90 149.9 181.8)">92.434</text>
<text x="154" y="181.8" transform="rotate(90 154 181.8)">92.434</text>
<text x="158.5" y="181.8" transform="rotate(90 158.5 181.8)">92.434</text>
<text x="162.6" y="181.8" transform="rotate(90 162.6 181.8)">92.434</text>
<text x="166.8" y="184.8" transform="rotate(90 166.8 184.8)">TB</text>
<text x="103.6" y="195.8" transform="rotate(90 103.6 195.8)">338.528</text>
<text x="107.9" y="196" transform="rotate(90 107.9 196)">336.488</text>
<text x="112.1" y="195.8" transform="rotate(90 112.1 195.8)">333.288</text>
<text x="116.4" y="195.8" transform="rotate(90 116.4 195.8)">330.140</text>
<text x="120.6" y="195.4" transform="rotate(90 120.6 195.4)">292.040</text>
<text x="124.7" y="195.8" transform="rotate(90 124.7 195.8)">288.940</text>
<text x="128.9" y="195.8" transform="rotate(90 128.9 195.8)">263.540</text>
<text x="133.2" y="195.8" transform="rotate(90 133.2 195.8)">241.140</text>
<text x="137.3" y="195.8" transform="rotate(90 137.3 195.8)">234.940</text>
<text x="141.5" y="195.8" transform="rotate(90 141.5 195.8)">209.547</text>
<text x="145.8" y="195.8" transform="rotate(90 145.8 195.8)">187.538</text>
<text x="150" y="195.8" transform="rotate(90 150 195.8)">184.447</text>
<text x="153.7" y="195.8" transform="rotate(90 153.7 195.8)">168.838</text>
<text x="158.2" y="195.8" transform="rotate(90 158.2 195.8)">168.947</text>
<text x="162.6" y="195.8" transform="rotate(90 162.6 195.8)">159.797</text>
<text x="166.9" y="196.3" transform="rotate(90 166.9 196.3)">S or ØS</text>
<text x="103.8" y="213.2" transform="rotate(90 103.8 213.2)">139.830</text>
<text x="107.9" y="213.5" transform="rotate(90 107.9 213.5)">119.830</text>
<text x="112.2" y="213.2" transform="rotate(90 112.2 213.2)">119.830</text>
<text x="116.2" y="213.2" transform="rotate(90 116.2 213.2)">119.820</text>
<text x="120.7" y="213.2" transform="rotate(90 120.7 213.2)">119.820</text>
<text x="124.9" y="213.2" transform="rotate(90 124.9 213.2)">119.820</text>
<text x="128.7" y="213.2" transform="rotate(90 128.7 213.2)">119.820</text>
<text x="133.1" y="213.2" transform="rotate(90 133.1 213.2)">119.820</text>
<text x="137.3" y="213.2" transform="rotate(90 137.3 213.2)">119.820</text>
<text x="141.6" y="213.2" transform="rotate(90 141.6 213.2)">119.820</text>
<text x="145.6" y="213.2" transform="rotate(90 145.6 213.2)">116.820</text>
<text x="150" y="213.2" transform="rotate(90 150 213.2)">116.820</text>
<text x="154.1" y="213.2" transform="rotate(90 154.1 213.2)">111.820</text>
<text x="158.6" y="213.2" transform="rotate(90 158.6 213.2)">111.820</text>
<text x="162.6" y="213.2" transform="rotate(90 162.6 213.2)">107.820</text>
<text x="166.8" y="215.8" transform="rotate(90 166.8 215.8)">SS</text>
<text x="166.8" y="227.9" transform="rotate(90 166.8 227.9)">SR</text>
<text x="103.7" y="228" transform="rotate(90 103.7 228)">80</text>
<text x="107.9" y="228.4" transform="rotate(90 107.9 228.4)">80</text>
<text x="112.1" y="228" transform="rotate(90 112.1 228)">80</text>
<text x="116.2" y="228" transform="rotate(90 116.2 228)">80</text>
<text x="120.6" y="228" transform="rotate(90 120.6 228)">80</text>
<text x="124.6" y="228" transform="rotate(90 124.6 228)">80</text>
<text x="128.9" y="228" transform="rotate(90 128.9 228)">70</text>
<text x="133.1" y="228" transform="rotate(90 133.1 228)">70</text>
<text x="137.2" y="228" transform="rotate(90 137.2 228)">70</text>
<text x="141.6" y="228" transform="rotate(90 141.6 228)">70</text>
<text x="145.5" y="228" transform="rotate(90 145.5 228)">60</text>
<text x="150" y="228" transform="rotate(90 150 228)">60</text>
<text x="153.9" y="228" transform="rotate(90 153.9 228)">60</text>
<text x="158.4" y="228" transform="rotate(90 158.4 228)">60</text>
<text x="162.6" y="228" transform="rotate(90 162.6 228)">60</text>
<text x="103.6" y="237" transform="rotate(90 103.6 237)">496</text>
<text x="107.9" y="237.3" transform="rotate(90 107.9 237.3)">487</text>
<text x="112" y="237" transform="rotate(90 112 237)">484</text>
<text x="116.2" y="237" transform="rotate(90 116.2 237)">481</text>
<text x="120.5" y="236.7" transform="rotate(90 120.5 236.7)">443</text>
<text x="124.7" y="237" transform="rotate(90 124.7 237)">440</text>
<text x="128.9" y="237" transform="rotate(90 128.9 237)">394</text>
<text x="133.1" y="237" transform="rotate(90 133.1 237)">372</text>
<text x="137.3" y="237" transform="rotate(90 137.3 237)">366</text>
<text x="141.6" y="237" transform="rotate(90 141.6 237)">340</text>
<text x="145.7" y="237" transform="rotate(90 145.7 237)">298</text>
<text x="149.9" y="237" transform="rotate(90 149.9 237)">295</text>
<text x="153.9" y="237" transform="rotate(90 153.9 237)">279</text>
<text x="158.4" y="237" transform="rotate(90 158.4 237)">279</text>
<text x="162.6" y="237" transform="rotate(90 162.6 237)">269</text>
<text x="166.8" y="237" transform="rotate(90 166.8 237)">SW</text>
<text x="103.6" y="245.8" transform="rotate(90 103.6 245.8)">26</text>
<text x="112" y="245.8" transform="rotate(90 112 245.8)">16</text>
<text x="116.2" y="245.8" transform="rotate(90 116.2 245.8)">16</text>
<text x="120.5" y="245.5" transform="rotate(90 120.5 245.5)">16</text>
<text x="124.7" y="245.8" transform="rotate(90 124.7 245.8)">16</text>
<text x="128.9" y="245.8" transform="rotate(90 128.9 245.8)">16</text>
<text x="133.1" y="245.8" transform="rotate(90 133.1 245.8)">16</text>
<text x="137.3" y="245.8" transform="rotate(90 137.3 245.8)">16</text>
<text x="141.6" y="245.8" transform="rotate(90 141.6 245.8)">16</text>
<text x="145.7" y="245.8" transform="rotate(90 145.7 245.8)">16</text>
<text x="149.9" y="245.8" transform="rotate(90 149.9 245.8)">16</text>
<text x="153.9" y="245.8" transform="rotate(90 153.9 245.8)">16</text>
<text x="158.4" y="245.8" transform="rotate(90 158.4 245.8)">16</text>
<text x="162.6" y="245.8" transform="rotate(90 162.6 245.8)">16</text>
<text x="166.8" y="245.8" transform="rotate(90 166.8 245.8)">SZ</text>
<text x="107.9" y="246.1" transform="rotate(90 107.9 246.1)">16</text>
<text x="103.6" y="253.1" transform="rotate(90 103.6 253.1)">166.0</text>
<text x="107.9" y="252.8" transform="rotate(90 107.9 252.8)">169.3</text>
<text x="112" y="252.5" transform="rotate(90 112 252.5)">169.3</text>
<text x="116.2" y="253.1" transform="rotate(90 116.2 253.1)">169.3</text>
<text x="120.5" y="252.7" transform="rotate(90 120.5 252.7)">169.3</text>
<text x="124.7" y="253" transform="rotate(90 124.7 253)">169.3</text>
<text x="128.9" y="252.6" transform="rotate(90 128.9 252.6)">159.3</text>
<text x="133.1" y="252.6" transform="rotate(90 133.1 252.6)">159.3</text>
<text x="137.3" y="252.8" transform="rotate(90 137.3 252.8)">159.3</text>
<text x="141.6" y="252.8" transform="rotate(90 141.6 252.8)">159.3</text>
<text x="145.7" y="252.8" transform="rotate(90 145.7 252.8)">149.3</text>
<text x="149.9" y="252.7" transform="rotate(90 149.9 252.7)">149.3</text>
<text x="153.9" y="252.9" transform="rotate(90 153.9 252.9)">149.3</text>
<text x="158.4" y="252.9" transform="rotate(90 158.4 252.9)">149.3</text>
<text x="162.6" y="252.7" transform="rotate(90 162.6 252.7)">149.3</text>
<text x="166.8" y="254.7" transform="rotate(90 166.8 254.7)">SL</text>
</g>
<g font-size="3.1">
<text x="70.2" y="35.5" transform="rotate(90 70.2 35.5)">Tolerances S and T will be increased +/- 0.005 mm to the hubs due to uncertainty and wear usage.</text>
<text x="74.6" y="35.5" transform="rotate(90 74.6 35.5)">Notes: -Tolerances S and T according drawing is for the manufacturing supplier</text>
<text x="61" y="45.2" transform="rotate(90 61 45.2)">- No compensation values will be allowed. If the hub find tolerances out has to contact Tenaris Connections</text>
<text x="65.8" y="45.2" transform="rotate(90 65.8 45.2)">- Each standard will be measured by the manufacture supplier and each hub once they are received</text>
<text x="37.3" y="247.7" transform="rotate(90 37.3 247.7)">TenarisHydril MS -</text>
<text x="33.3" y="254.4" transform="rotate(90 33.3 254.4)">MS XT/XC</text>
</g>
<g font-size="3">
<text x="24" y="248" transform="rotate(90 24 248)">Std - 6 5/8&quot; to 14&quot;</text>
<text x="27" y="246.2" transform="rotate(90 27 246.2)">Box Seal and Thread</text>
<text x="15.1" y="270.4" transform="rotate(90 15.1 270.4)">03</text>
<text x="15.2" y="275.1" transform="rotate(90 15.2 275.1)">2/2</text>
</g>
<g font-size="2.7" fill="#ff0">
<text x="35.5" y="28.5">A</text>
<text x="81.3" y="28.5">B</text>
<text x="127.1" y="28.5">C</text>
<text x="172.8" y="28.5">D</text>
<text x="10.6" y="52.7" transform="rotate(90 10.6 52.7)">01</text>
<text x="197" y="52.7" transform="rotate(90 197 52.7)">01</text>
<text x="10.6" y="102.9" transform="rotate(90 10.6 102.9)">02</text>
<text x="197" y="102.9" transform="rotate(90 197 102.9)">02</text>
<text x="10.6" y="153.2" transform="rotate(90 10.6 153.2)">03</text>
<text x="197" y="153.2" transform="rotate(90 197 153.2)">03</text>
<text x="10.6" y="203.4" transform="rotate(90 10.6 203.4)">04</text>
<text x="197" y="203.4" transform="rotate(90 197 203.4)">04</text>
<text x="10.6" y="253.6" transform="rotate(90 10.6 253.6)">05</text>
<text x="197" y="253.6" transform="rotate(90 197 253.6)">05</text>
<text x="35.5" y="283.1">A</text>
</g>
<text font-size="2.7" x="15.2" y="245.3" transform="rotate(90 15.2 245.3)">TSH-GD-09.0002</text>
<g font-size="2.3">
<text x="14.4" y="205.7" transform="rotate(90 14.4 205.7)">JPA</text>
<text x="14.4" y="220.2" transform="rotate(90 14.4 220.2)">ELT</text>
<text x="14.4" y="234.5" transform="rotate(90 14.4 234.5)">NCR</text>
</g>
<text font-size="2.1" x="18.6" y="76.6" transform="rotate(90 18.6 76.6)">All the changes do not affect the functionality of the Standards made with previous revisions.</text>
<g font-size="1.9">
<text x="20" y="213" transform="rotate(90 20 213)">NOT</text>
<text x="20.1" y="233.2" transform="rotate(90 20.1 233.2)">01/10/09</text>
</g>
<g font-size="1.6">
<text x="17.3" y="203.4" transform="rotate(90 17.3 203.4)">Drawn by:</text>
<text x="20" y="203.4" transform="rotate(90 20 203.4)">Scale:</text>
<text x="17.3" y="217.2" transform="rotate(90 17.3 217.2)">Checked by:</text>
<text x="20.1" y="225.6" transform="rotate(90 20.1 225.6)">Date:</text>
<text x="17.3" y="231.5" transform="rotate(90 17.3 231.5)">Approved by:</text>
<text x="20" y="244.9" transform="rotate(90 20 244.9)">DRAWING N.:</text>
<text x="30.5" y="244.9" transform="rotate(90 30.5 244.9)">DETAIL:</text>
<text x="40.3" y="245" transform="rotate(90 40.3 245)">OBJECT:</text>
</g>
<g font-size="1.5">
<text x="40" y="213.4" transform="rotate(90 40 213.4)">M O D F I C A T I O N S</text>
<text x="20.1" y="270.3" transform="rotate(90 20.1 270.3)">R E V.</text>
</g>
<g font-size="1.4">
<text x="23.5" y="200.9" transform="rotate(90 23.5 200.9)">01</text>
<text x="26.8" y="200.9" transform="rotate(90 26.8 200.9)">02</text>
<text x="30.1" y="200.9" transform="rotate(90 30.1 200.9)">03</text>
<text x="36.8" y="200.5" transform="rotate(90 36.8 200.5)">Rev</text>
<text x="26.9" y="205.3" transform="rotate(90 26.9 205.3)">Changed T and T reference</text>
<text x="30.2" y="208.5" transform="rotate(90 30.2 208.5)">Changed S values</text>
<text x="23.5" y="210.7" transform="rotate(90 23.5 210.7)">New Issued</text>
<text x="37" y="210.8" transform="rotate(90 37 210.8)">Description</text>
<text x="23.5" y="226.8" transform="rotate(90 23.5 226.8)">JPA</text>
<text x="26.8" y="226.8" transform="rotate(90 26.8 226.8)">JPA</text>
<text x="30.1" y="226.8" transform="rotate(90 30.1 226.8)">JPA</text>
<text x="36.8" y="226" transform="rotate(90 36.8 226)">Draw.</text>
<text x="23.5" y="231.2" transform="rotate(90 23.5 231.2)">ELT</text>
<text x="26.8" y="231.2" transform="rotate(90 26.8 231.2)">ELT</text>
<text x="30.1" y="231.2" transform="rotate(90 30.1 231.2)">ELT</text>
<text x="36.8" y="231" transform="rotate(90 36.8 231)">Chk.</text>
<text x="23.5" y="235.5" transform="rotate(90 23.5 235.5)">NCR</text>
<text x="26.8" y="235.5" transform="rotate(90 26.8 235.5)">NCR</text>
<text x="30.1" y="235.5" transform="rotate(90 30.1 235.5)">NCR</text>
<text x="37" y="235.5" transform="rotate(90 37 235.5)">App.</text>
<text x="36.8" y="240.1" transform="rotate(90 36.8 240.1)">Date</text>
</g>
<g font-size="1.2">
<text x="23.8" y="239.3" transform="rotate(90 23.8 239.3)">1/10/09</text>
<text x="26.8" y="239.3" transform="rotate(90 26.8 239.3)">9/16/10</text>
</g>
<g font-size="1.1">
<text x="30.1" y="239.1" transform="rotate(90 30.1 239.1)">12/16/10</text>
<text x="43.8" y="245.2" transform="rotate(90 43.8 245.2)">RESERVED.</text>
<text x="45.2" y="245.2" transform="rotate(90 45.2 245.2)">Copyrighted (2002) as an unpublished work. ALL RIGHTS</text>
<text x="46.6" y="245.3" transform="rotate(90 46.6 245.3)">written consent of Tenaris Connections AG is prohibited.</text>
<text x="48" y="245.2" transform="rotate(90 48 245.2)">herein of any purpose to third parties without the express</text>
<text x="49.4" y="245.2" transform="rotate(90 49.4 245.2)">or disclosure of this document or any data contained</text>
<text x="50.9" y="245.2" transform="rotate(90 50.9 245.2)">Confidential property of Tenaris Connections AG Copy, use</text>
<text x="19.6" y="276.3" transform="rotate(90 19.6 276.3)">page</text>
<text x="21" y="277" transform="rotate(90 21 277)">N.</text>
</g>
</svg>
